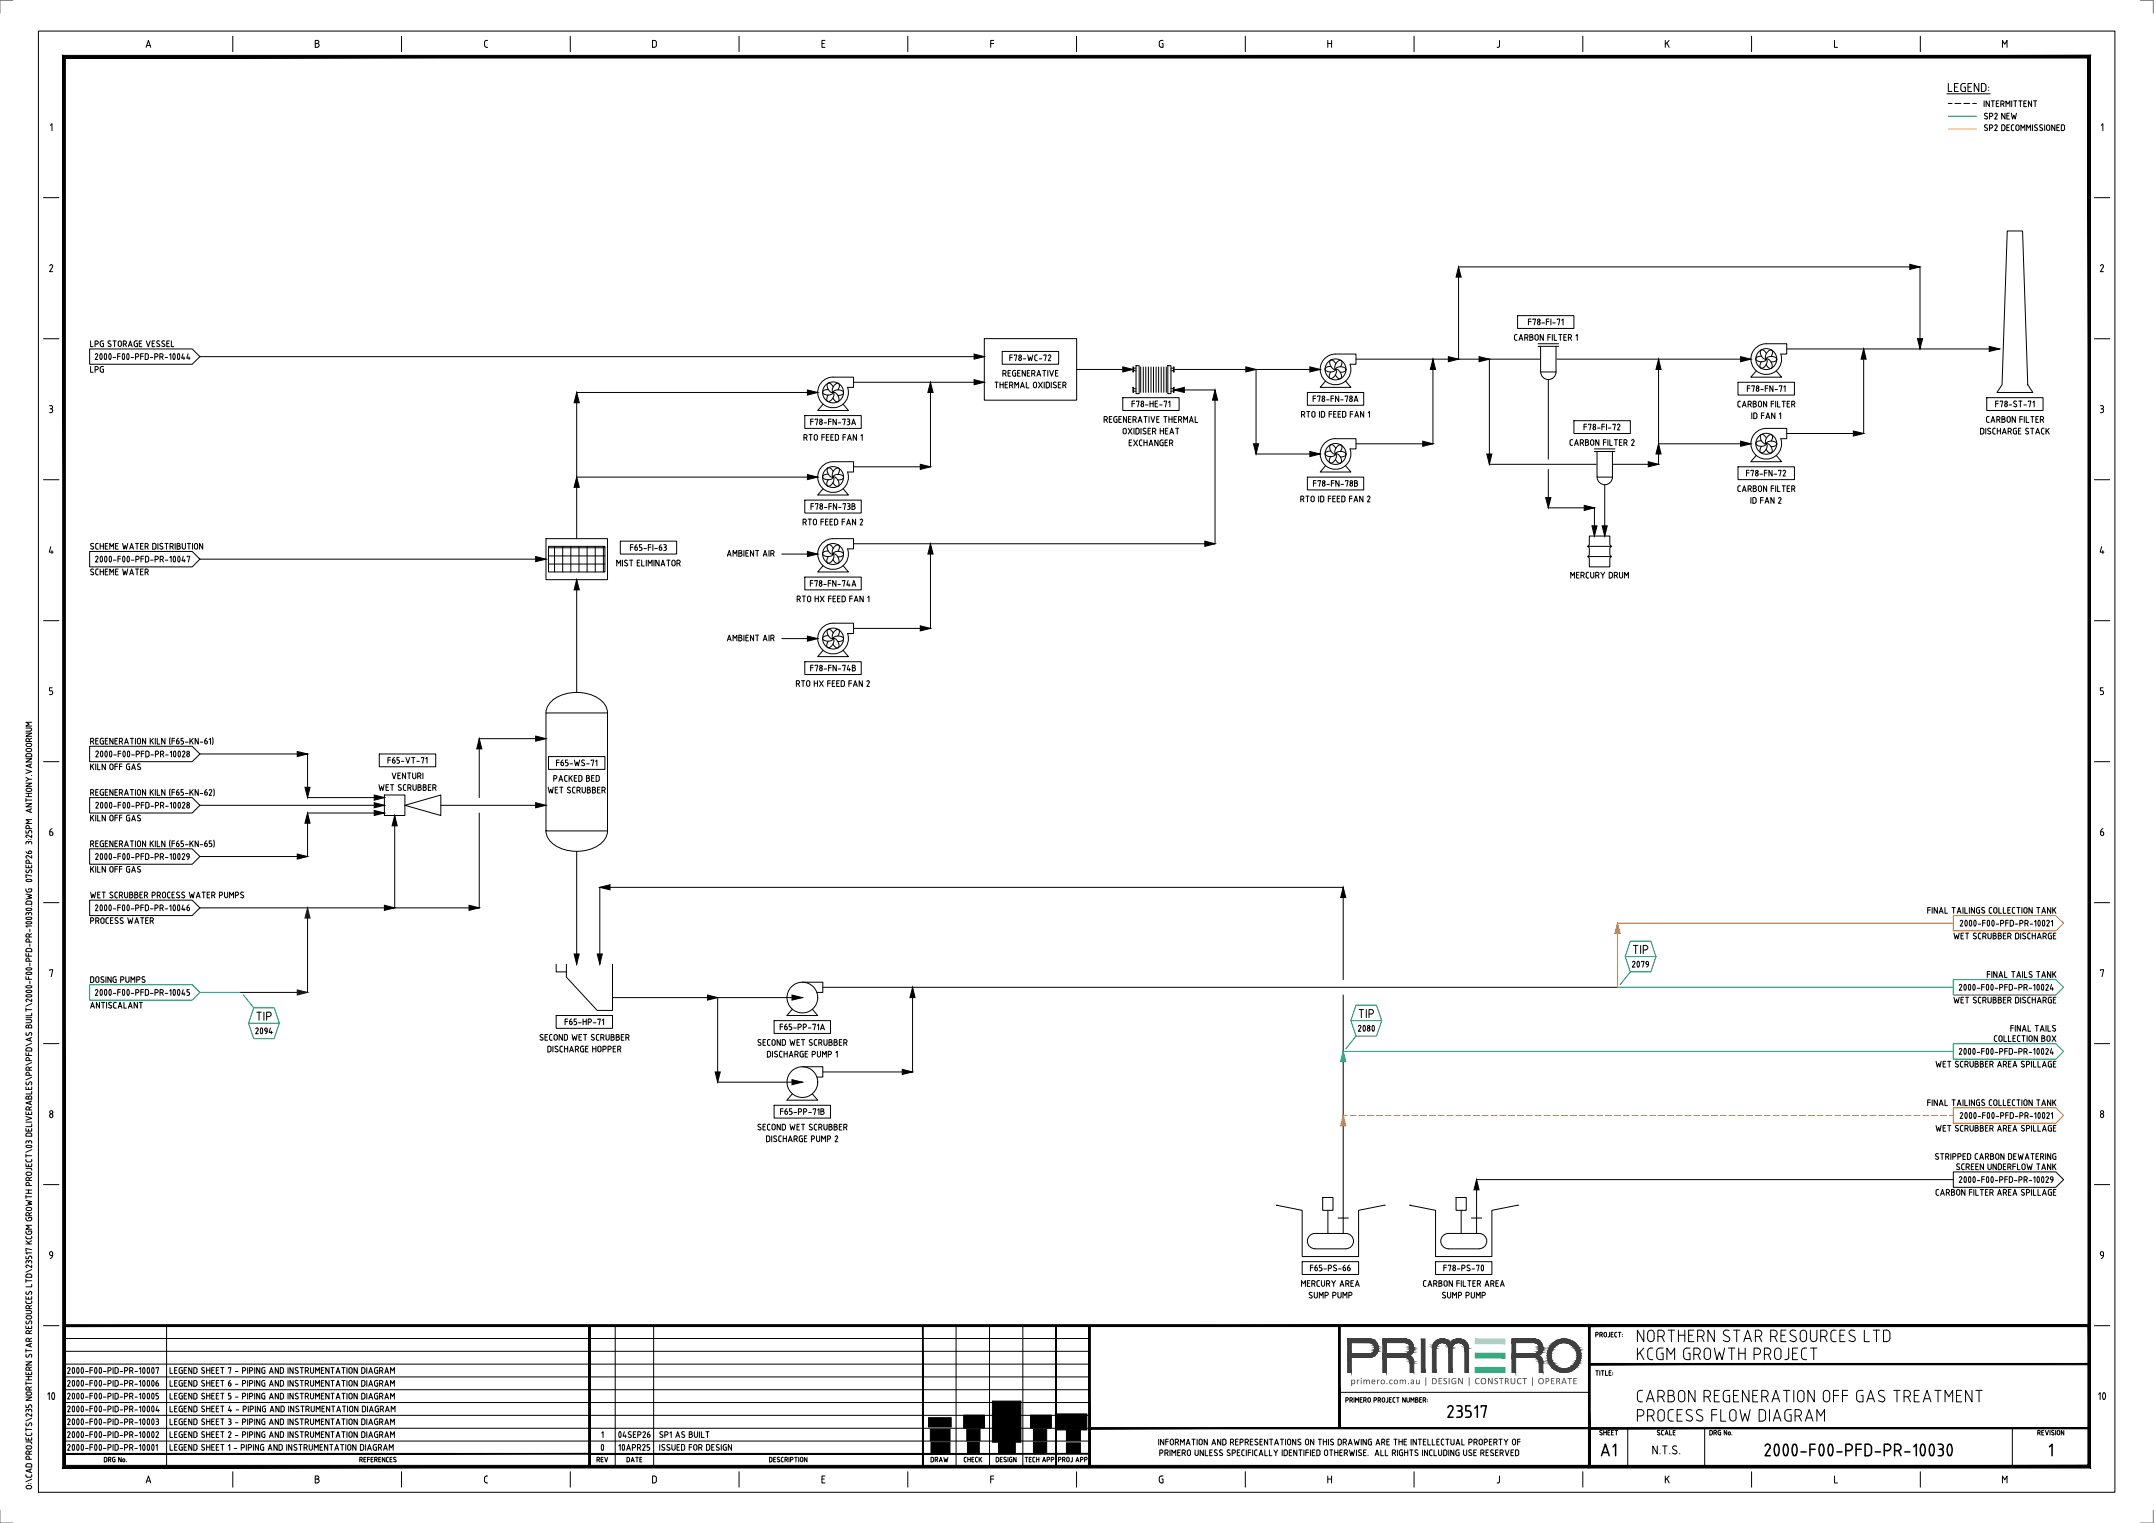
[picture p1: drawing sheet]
<svg xmlns="http://www.w3.org/2000/svg" width="841mm" height="594mm" viewBox="0 0 841 594" stroke-linecap="round" stroke-linejoin="round" font-family="sans-serif">
<g fill="none" stroke="#000" stroke-width=".39">
<path d="M15 12.1h810v570h-810zM759.5 36.6h16.8M760 40.4h1.5M762.6 40.4h2.3M766.1 40.4h2.2M769.5 40.4h1.5M783 90.1h6l2 60 2 3h-14l2-3zM35 136.1h40l3 3-3 3h-40zM78 139.1h306M384 132.1h36v24h-36zM390.9 137.1h22.1v5h-22.1zM592 123.1h22v5h-22z"/>
<path d="M600 135.1h8M600 134.1h8M601 135.1v10h6M607 135.1v10M684.5 136.1l2-1.5 1.6-.5h8.9v4h-2.4a6 6 0 0 1-6.8 7.8 6 6 0 0 1-3.3-9.8zM687.2 139a1.59 1.59 0 0 0-2.2 1.3 2.68 2.68 0 0 0 4-.2M689.1 137.9a1.59 1.59 0 0 0-2.3-1.2 2.68 2.68 0 0 0 2.2 3.4M690.9 139.1a1.59 1.59 0 0 0-.1-2.6 2.68 2.68 0 0 0-1.8 3.6M697 136.1h83M727 136.1v33h-30M749 136.1v-32h-180v36M319 153.1h-94v57"/>
<path d="M321.1 157.7l-2.1 2.4h12l-2.1-2.4M323.1 152a1.59 1.59 0 0 0-2.1 1.3 2.68 2.68 0 0 0 4-.2M325 153.1a2.49 2.49 0 0 1 4.1 .1 1.93 1.93 0 0 1-2.3 1M325 153.1a2.49 2.49 0 0 1 1.9 3.6 1.93 1.93 0 0 1-2-1.5M325 147.1a6 6 0 0 0-6 6.6 6 6 0 0 0 7.3 5.2 6 6 0 0 0 4.3-7.8h2.4v-4h-8M325 153.1a2.49 2.49 0 0 1-2.2 3.5 1.93 1.93 0 0 1 .3-2.5M325 150.9a1.59 1.59 0 0 0-2.2-1.2 2.68 2.68 0 0 0 2.2 3.4M326.9 152a1.59 1.59 0 0 0-.1-2.5 2.68 2.68 0 0 0-1.8 3.6M333 149.1h51M363 149.1v33h-30M420 144.1h22M438 155.1h22v5h-22z"/>
<path d="M442 151.1l.1 2zM442 143.1l.1 2zM442.1 143.6h1M442.1 152.6h1M442.1 151.6h1M442.1 144.6h1M443.1 142.6h1.3v11h-1.3zM445 143.1v9.9M446 143.1v9.9M447 143.1v9.9M448 143.1v9.9M449 143.1v9.9"/>
<path d="M450 143.1v9.9M451 143.1v9.9M452 143.1v9.9M453 143.1v9.9M454 143.1v9.9M455 143.1v9.9M455.5 142.6h1.3v11h-1.3zM456.8 143.6h1M456.8 152.6h1M456.8 151.6h1M456.8 144.6h1M457.8 151.1l.2 2z"/>
<path d="M457.8 143.1l.2 2zM458 144.1h57M458 152.1h16v60h-141M490 144.1v33h25M510 153.1h22v5h-22zM516.5 140.1l2-1.5 1.6-.4 8.9-.1v4h-2.4a6 6 0 0 1-6.8 7.9 6 6 0 0 1-3.3-9.9zM517.1 148.6l-2.1 2.5h12l-2.1-2.5M519.1 142.9a1.59 1.59 0 0 0-2.1 1.4 2.68 2.68 0 0 0 4-.2M521 144.1a2.49 2.49 0 0 1 4.1 .1 1.93 1.93 0 0 1-2.3 1M521 144.1a2.49 2.49 0 0 1 1.9 3.6 1.93 1.93 0 0 1-2-1.5M521 144.1a2.49 2.49 0 0 1-2.2 3.5 1.93 1.93 0 0 1 .3-2.5M521.1 141.9a1.59 1.59 0 0 0-2.3-1.2 2.68 2.68 0 0 0 2.2 3.4"/>
<path d="M522.9 143.1a1.59 1.59 0 0 0-.1-2.6 2.68 2.68 0 0 0-1.8 3.6M529 140.1h154M559 140.1v33h-30M601 145.1a2.98 2.98 0 0 0 3 3 2.98 2.98 0 0 0 3-3M604 148.1v31M647 140.1v41h-66v-41M678 149.1h22v5h-22zM685.1 144.7l-2.1 2.4h12l-2.1-2.4M689 140.1a2.49 2.49 0 0 1 4.1 .1 1.93 1.93 0 0 1-2.3 1M689 140a2.49 2.49 0 0 1 1.9 3.7 1.93 1.93 0 0 1-2-1.5M689 140.1a2.49 2.49 0 0 1-2.1 3.5 1.93 1.93 0 0 1 .2-2.5M775 155.1h22v5h-22z"/>
<path d="M313.9 162.1h22.1v5h-22.1zM519.1 176a1.59 1.59 0 0 0-2.1 1.3 2.68 2.68 0 0 0 4-.2M521 171.1h8v4h-2.4M521 177.1a2.49 2.49 0 0 1 4.1 .1 1.93 1.93 0 0 1-2.3 1M521 177a2.49 2.49 0 0 1 1.9 3.7 1.93 1.93 0 0 1-2-1.5M521 171.1a6 6 0 0 0-6 6.7 6 6 0 0 0 7.3 5.1 6 6 0 0 0 4.3-7.8M521 177.1a2.49 2.49 0 0 1-2.2 3.5 1.93 1.93 0 0 1 .3-2.5M521.1 174.9a1.59 1.59 0 0 0-2.3-1.2 2.68 2.68 0 0 0 2.2 3.4M522.9 176.1a1.59 1.59 0 0 0-.1-2.6 2.68 2.68 0 0 0-1.8 3.6M614 164.1h22v5h-22zM622 176.1h8M622 175.1h8"/>
<path d="M623 176.1v10h6M629 176.1v10M647 173.1h36M685.1 177.6l-2.1 2.5h12l-2.1-2.5M687.2 171.9a1.59 1.59 0 0 0-2.2 1.4 2.68 2.68 0 0 0 4-.2M689 173.1a2.49 2.49 0 0 1 4.1 .1 1.93 1.93 0 0 1-2.3 1M689 173.1a2.49 2.49 0 0 1 1.9 3.6 1.93 1.93 0 0 1-2-1.5M689 173.1a2.49 2.49 0 0 1-2.1 3.5 1.93 1.93 0 0 1 .2-2.5M689.1 171a1.59 1.59 0 0 0-2.3-1.2 2.68 2.68 0 0 0 2.2 3.3M690.9 172.1a1.59 1.59 0 0 0-.1-2.6 2.68 2.68 0 0 0-1.8 3.6M694.6 171.1a6 6 0 0 1-4.3 7.8 6 6 0 0 1-7.3-5.1 6 6 0 0 1 6-6.7h8v4h-2.4M225 186.1h94"/>
<path d="M313.9 195.1h22.1v5h-22.1zM320.5 182.1l2-1.5 1.6-.4 8.9-.1v4h-2.4a6 6 0 0 1-6.8 7.9 6 6 0 0 1-3.3-9.9zM321.1 190.6l-2.1 2.5h12l-2.1-2.5M323.1 185a1.59 1.59 0 0 0-2.1 1.3 2.68 2.68 0 0 0 4-.2M325 186.1a2.49 2.49 0 0 1 4.1 .1 1.93 1.93 0 0 1-2.3 1M325 186.1a2.49 2.49 0 0 1 1.9 3.6 1.93 1.93 0 0 1-2-1.5M325 186.1a2.49 2.49 0 0 1-2.2 3.5 1.93 1.93 0 0 1 .3-2.5M325 184a1.59 1.59 0 0 0-2.2-1.2 2.68 2.68 0 0 0 2.2 3.3M326.9 185.1a1.59 1.59 0 0 0-.1-2.6 2.68 2.68 0 0 0-1.8 3.6M510 186.1h22v5h-22zM517.1 181.7l-2.1 2.4h12l-2.1-2.4M604 183.1v15h18v11"/>
<path d="M623 186.1a2.98 2.98 0 0 0 3 3 2.98 2.98 0 0 0 3-3M626 189.1v20M678 182.1h22v5h-22zM35 215.1h40l3 3-3 3h-40zM78 218.1h135M213 210.1h24v16h-24zM214 213.1h22v10h-22zM214 216.8h22M214 213.7h22M216.3 213.1v10M219.5 213.1v10M222.7 213.1v10"/>
<path d="M225.8 213.1v10M229 213.1v10M232.2 213.1v10M235.4 213.1v10M242 211.1h21.9v5h-21.9zM305 216.1h14M323.1 214.9a1.59 1.59 0 0 0-2.1 1.4 2.68 2.68 0 0 0 4-.2M325 216.1a2.49 2.49 0 0 1 4.1 .1 1.93 1.93 0 0 1-2.3 1M325 216.1a2.49 2.49 0 0 1 1.9 3.6 1.93 1.93 0 0 1-2-1.5M325 216.1a2.49 2.49 0 0 1-2.2 3.5 1.93 1.93 0 0 1 .3-2.5M325 213.9a1.59 1.59 0 0 0-2.2-1.2 2.68 2.68 0 0 0 2.2 3.4M326.9 215.1a1.59 1.59 0 0 0-.1-2.6 2.68 2.68 0 0 0-1.8 3.6"/>
<path d="M330.6 214.1h2.4v-4h-8a6 6 0 0 0-6 6.7 6 6 0 0 0 7.3 5.1 6 6 0 0 0 4.3-7.8M363 212.1v33h-30M619.4 217.1h9.2M619.4 213.1l.6-.6v-3.4h8v3.4l.6 .6-.6 .6v2.8l.6 .6-.6 .6v3.4h-8v-3.4l-.6-.6 .6-.6v-2.8l-.6-.6h9.2M214 220h22M225 226.1v44M313.9 225.1h22.1v5h-22.1zM321.1 220.7l-2.1 2.4h12l-2.1-2.4M305 249.1h14M313.9 258.1h22.1v5h-22.1zM320.5 245.1l2-1.5 1.6-.4 8.9-.1v4h-2.4a6 6 0 0 1-6.8 7.9 6 6 0 0 1-3.3-9.9zM321.1 253.7l-2.1 2.4h12l-2.1-2.4"/>
<path d="M323.1 248a1.59 1.59 0 0 0-2.1 1.3 2.68 2.68 0 0 0 4-.2M325 249.1a2.49 2.49 0 0 1 4.1 .1 1.93 1.93 0 0 1-2.3 1M325 249.1a2.49 2.49 0 0 1 1.9 3.6 1.93 1.93 0 0 1-2-1.5M325 249.1a2.49 2.49 0 0 1-2.2 3.5 1.93 1.93 0 0 1 .3-2.5M325 246.9a1.59 1.59 0 0 0-2.2-1.1 2.68 2.68 0 0 0 2.2 3.3M326.9 248.1a1.59 1.59 0 0 0-.1-2.6 2.68 2.68 0 0 0-1.8 3.6M213 278.1h24v46h-24zM213 278.1a8.8 8.8 0 0 1 7.6-7.5 15.1 15.1 0 0 1 15 3.7 6 6 0 0 1 1.4 3.8M35 291.1h40l3 3-3 3h-40zM78 294.1h42v17h29.9M148 294.1h22v5h-22zM213 288.1h-26.1v23"/>
<path d="M214 295.1h22v5h-22zM35 311.1h40l3 3-3 3h-40zM78 314.1h71.9M149.9 310.1h8v8h-8zM149.9 317.1h-29.9v17h-42M154 318.1v36M157.9 314.1l14.1-4v8zM172 314.1h41M186.9 317.1v37h-108.9M35 331.1h40l3 3-3 3h-40zM213 324.1a8.8 8.8 0 0 0 7.6 7.4 15.1 15.1 0 0 0 15-3.7 6 6 0 0 0 1.4-3.7M225 332.1v44"/>
<path d="M35 351.1h40l3 3-3 3h-40zM120 354.1v33h-26.1M217 376.1v3h3.9M220.9 376.1v5l12.1 13h5.9v-18M234 376.1v-30h290v36M217 396.1h21.9v5h-21.9zM238.9 389.1h74.1M280 389.1v33h33M302 398.1h22v5h-22zM309.1 393.7l-2.1 2.4h12l-2.1-2.4M313 383.1h8v4h-2.4M321 385.1h310"/>
<path d="M356 385.1v33h-35M524 388.1v93M313 416.1h8v4h-2.4M302 431.1h22v5h-22zM309.1 426.7l-2.1 2.4h12l-2.1-2.4M762 457.1h40l3 3-3 3h-40zM498 470.1l10 2v18h22v-18l10-2M516 467.1h4v5h-4zM518 472.1v9M522 475.1h4M550 470.1l10 2v18h22v-18l10-2M568 467.1h4v5h-4z"/>
<path d="M570 472.1v9M574 475.1h4M762 460.1h-186v21M508 492.1h22v5h-22zM511.1 481.8l1.9-.7h12a3 3 0 0 1 3 3 3 3 0 0 1-3 3h-12a2.98 2.98 0 0 1-2.8-2 2.98 2.98 0 0 1 .9-3.3zM560 492.1h22v5h-22zM565 481.1h12a2.98 2.98 0 0 1 3 3 2.98 2.98 0 0 1-3 3h-12M565 481.1a2.98 2.98 0 0 0-3 3 2.98 2.98 0 0 0 3 3"/>
<circle cx="325" cy="153.1" r="4.1"/>
<circle cx="521" cy="144.1" r="4.1"/>
<circle cx="689" cy="140.1" r="4.1"/>
<circle cx="521" cy="177.1" r="4.1"/>
<circle cx="689" cy="173.1" r="4.1"/>
<circle cx="325" cy="186.1" r="4.1"/>
<circle cx="325" cy="216.1" r="4.1"/>
<circle cx="325" cy="249.1" r="4.1"/>
<circle cx="313" cy="389.1" r="6"/>
<circle cx="313" cy="422.1" r="6"/>
</g>
<g fill="#000">
<circle cx="498" cy="470.1" r=".19"/>
<circle cx="540" cy="470.1" r=".19"/>
<circle cx="550" cy="470.1" r=".19"/>
<circle cx="592" cy="470.1" r=".19"/>
</g>
<g fill="#000" stroke="#000" stroke-width=".39">
<path d="M569 104.1l1 4h-2zM745 103.1l4 1-4 1zM380 138.1l4 1-4 1zM727 136.1l1 4h-2zM748 132.1h2l-1 4zM776 135.1l4 1-4 1zM225 153.1l1 4h-2.1zM315 152.1l4 1-4 1zM363 149.1l1 4h-2.1zM380 148.1l4 1-4 1zM438 143.1l4 1-4 1zM458 152.1l4-1v2z"/>
<path d="M474 152.1l1 4h-2zM486 143.1l4 1-4 1zM511 143.1l4 1-4 1zM559 140.1l1 4h-2zM565 139.1l4 1-4 1zM577 139.1l4 1-4 1zM647 140.1l1 4h-2zM679 139.1l4 1-4 1zM488.9 173.1h2.1l-1 4zM511 176.1l4 1-4 1zM555 172.1l4 1-4 1zM647 173.1l1 4h-2z"/>
<path d="M679 172.1l4 1-4 1zM723 168.1l4 1-4 1zM225 186.1l1 4h-2.1zM315 185.1l4 1-4 1zM359 181.1l4 1-4 1zM580 177.1h2l-1 4zM603 194.1h2l-1 4zM618 197.1l4 1-4 1zM643 180.1l4 1-4 1zM209 217.1l4 1-4 1zM315 215.1l4 1-4 1zM363 212.1l1 4h-2.1z"/>
<path d="M470 211.1l4 1-4 1zM621 205.1h2l-1 4zM625 205.1h2l-1 4zM225 226.1l1 4h-2.1zM315 248.1l4 1-4 1zM359 244.1l4 1-4 1zM116 293.1l4 1-4 1zM186.9 288.1l1.1 4h-2zM209 287.1l4 1-4 1zM120 317.1l.9 4h-1.9zM119 307.1h1.9l-.9 4zM146 313.1l3.9 1-3.9 1z"/>
<path d="M146 310.1l3.9 1-3.9 1zM146 316.1l3.9 1-3.9 1zM154 318.1l.9 4h-1.9zM209 313.1l4 1-4 1zM116 333.1l4 1-4 1zM149.9 353.1l4.1 1-4.1 1zM183 353.1l3.9 1-3.9 1zM234 346.1l4-1v2zM524 346.1l1 4h-2zM223.9 372.1h2l-.9 4zM233 372.1h1.9l-.9 4zM276 388.1l4 1-4 1z"/>
<path d="M308.9 388.1l4.1 1-4.1 1zM356 385.1l1 4h-2zM352 417.1l4 1-4 1zM279 418.1h2l-1 4zM308.9 421.1l4.1 1-4.1 1zM576 460.1l1 4h-2z"/>
</g>
<g fill="none" stroke="#00954a" stroke-width=".39">
<path d="M760 45.4h11M634 373.1h12l-2 6h-8l-2-6 2-6h8l2 6M636 379.1l-4 5M35 384.1h40l3 3-3 3h-40zM78 387.1h15.9M95 388.1l4 5M96.9 399.1h12.1l-2 6h-8l-2.1-6 2.1-6h8l2 6M527 398.1h12l-2 6h-8l-2-6 2-6h8l2 6M631 385.1h131M762 382.1h40l3 3-3 3h-40zM524 410.1h238M529 404.1l-4 5"/>
<path d="M762 407.1h40l3 3-3 3h-40z"/>
</g>
<g fill="none" stroke="#ec6e0e" stroke-width=".39">
<path d="M762 357.1h40l3 3-3 3h-40zM762 360.1h-131v25M524 435.1h1.5M526.7 435.1h2.3M530.1 435.1h2.3M533.5 435.1h2.4M537 435.1h2.3M540.4 435.1h2.3M543.9 435.1h2.2M547.3 435.1h2.3M550.7 435.1h2.3M554.1 435.1h2.4"/>
<path d="M557.6 435.1h2.3M561 435.1h2.3M564.5 435.1h2.3M567.9 435.1h2.3M571.3 435.1h2.4M574.8 435.1h2.3M578.2 435.1h2.3M581.7 435.1h2.3M585.1 435.1h2.3M588.5 435.1h2.3M592 435.1h2.3M595.4 435.1h2.3"/>
<path d="M598.8 435.1h2.4M602.3 435.1h2.3M605.7 435.1h2.3M609.2 435.1h2.3M612.6 435.1h2.3M616 435.1h2.4M619.5 435.1h2.3M622.9 435.1h2.3M626.4 435.1h2.2M629.8 435.1h2.3M633.2 435.1h2.4M636.7 435.1h2.3"/>
<path d="M640.1 435.1h2.3M643.6 435.1h2.2M647 435.1h2.3M650.4 435.1h2.3M653.8 435.1h2.4M657.3 435.1h2.3M660.7 435.1h2.3M664.2 435.1h2.3M667.6 435.1h2.3M671 435.1h2.4M674.5 435.1h2.3M677.9 435.1h2.3"/>
<path d="M681.4 435.1h2.3M684.8 435.1h2.3M688.2 435.1h2.3M691.7 435.1h2.3M695.1 435.1h2.3M698.5 435.1h2.4M702 435.1h2.3M705.4 435.1h2.3M708.9 435.1h2.3M712.3 435.1h2.3M715.7 435.1h2.4M719.2 435.1h2.3"/>
<path d="M722.6 435.1h2.3M726.1 435.1h2.2M729.5 435.1h2.3M732.9 435.1h2.3M736.3 435.1h2.4M739.8 435.1h2.3M743.2 435.1h2.3M746.7 435.1h2.3M750.1 435.1h2.3M753.5 435.1h2.4M757 435.1h2.3M760.4 435.1h1.6"/>
<path d="M762 432.1h40l3 3-3 3h-40z"/>
</g>
<g fill="#ec6e0e" stroke="#ec6e0e" stroke-width=".39">
<path d="M524 435.1l1 4h-2z"/>
<path d="M631 360.1l1 4h-2z"/>
</g>
<path d="M601 139.1h6M623 180.1h6" fill="none" stroke="#fff" stroke-width=".39"/>
<g fill="#fff" stroke="#fff" stroke-width=".39">
<path d="M601 139.1v2h6zM601 139.1h6v2z"/>
<path d="M623 180.1v2h6zM623 180.1h6v2z"/>
</g>
<path d="M524 410.1l1 4h-2z" fill="#00954a" stroke="#00954a" stroke-width=".39"/>
<g fill="#1a1a1a" stroke="#1a1a1a" stroke-width=".39">
<path d="M120 354.1l.9 4h-1.9z"/>
<path d="M116 386.1l4 1-4 1z"/>
</g>
<path d="M760 50.3h11" fill="none" stroke="#ff7f00" stroke-width=".39"/>
<g fill="#3f3f3f" stroke="#3f3f3f" stroke-width=".39">
<path d="M568.5 522.3h1z"/>
<path d="M609.1 522.4h2.1z"/>
<path d="M608.1 535.1h4l-.9 .2z"/>
<path d="M525.7 522.3h9.2zM525.7 522.3h9.2z"/>
<path d="M525.7 522.3l9.8 .2zM525.7 522.3l9.8 .2z"/>
<path d="M525.7 522.5l10.4 .3-.6-.3zM525.7 522.5l10.4 .3h-10.4z"/>
<path d="M525.7 522.8l10.9 .4-.5-.4zM525.7 522.8l10.9 .4h-10.9z"/>
<path d="M525.7 523.2l11.3 .5-.4-.5zM525.7 523.2l11.3 .5h-11.3z"/>
<path d="M525.7 523.7h11.3zM525.7 523.7h11.3z"/>
<path d="M534.3 523.7h2.7zM534.3 523.7h2.7z"/>
<path d="M534.6 523.7l2.4 .1zM534.6 523.7l2.4 .1z"/>
<path d="M535 523.8l2.2 .2zM535 523.8l2.2 .2z"/>
<path d="M535.3 524l2 .3-.1-.3zM535.3 524l2 .3h-1.7zM535.6 524.3h1.7zM535.6 524.3h1.7z"/>
<path d="M535.6 524.3l1.8 .3-.1-.3zM535.6 524.3l1.8 .3h-1.6z"/>
<path d="M535.8 524.6l1.7 .3-.1-.3zM535.8 524.6l1.7 .3h-1.5z"/>
<path d="M536 524.9h1.5zM536 524.9h1.5z"/>
<path d="M536 524.9l1.6 .4-.1-.4zM536 524.9l1.6 .4h-1.4z"/>
<path d="M536.2 525.3l1.4 .2v-.2zM536.2 525.3l1.4 .2h-1.4z"/>
<path d="M536.2 525.5l1.4 .2zM536.2 525.5l1.4 .2z"/>
<path d="M536.2 525.7l1.4 .3v-.3zM536.2 525.7l1.4 .3h-1.4z"/>
<path d="M536.2 526l1.4 .2zM536.2 526l1.4 .2z"/>
<path d="M536.2 526.2l1.4 .3v-.3zM536.2 526.2l1.4 .3h-1.4z"/>
<path d="M536.2 526.5l1.3 .4 .1-.4zM536.2 526.5l1.3 .4h-1.5zM536 526.9h1.5zM536 526.9h1.5z"/>
<path d="M536 526.9l1.4 .3 .1-.3zM536 526.9l1.4 .3h-1.6z"/>
<path d="M535.8 527.2l1.5 .3 .1-.3zM535.8 527.2l1.5 .3h-1.7zM535.6 527.5h1.7zM535.6 527.5h1.7z"/>
<path d="M535.6 527.5l1.6 .2 .1-.2zM535.3 527.7l.3-.2 1.6 .2z"/>
<path d="M535.3 527.7l1.7 .2 .2-.2zM535 527.9l.3-.2 1.7 .2z"/>
<path d="M535 527.9h2zM534.6 528h2.4z"/>
<path d="M534.6 528h2.4zM534.3 528h2.7z"/>
<path d="M525.7 523.7l1.4 4.3v-4.3zM525.7 523.7l1.4 4.3h-1.4z"/>
<path d="M525.7 528h11.3zM525.7 528h11.3z"/>
<path d="M525.7 528l10.9 .5 .4-.5zM525.7 528l10.9 .5h-10.9z"/>
<path d="M525.7 528.5l10.4 .4 .5-.4zM525.7 528.5l10.4 .4h-10.4z"/>
<path d="M525.7 528.9l9.8 .3 .6-.3zM525.7 528.9l9.8 .3h-9.8z"/>
<path d="M525.7 529.2h9.8zM525.7 529.2l9.2 .2z"/>
<path d="M525.7 529.4h9.2zM525.7 529.4l8.6 .1z"/>
<path d="M525.7 529.5l1.4 5.9v-5.9zM525.7 529.5l1.4 5.9h-1.4z"/>
<path d="M539.4 522.3h9.4zM539.4 522.3h9.4z"/>
<path d="M539.4 522.3l10 .2-.6-.2zM539.4 522.3l10 .2h-10z"/>
<path d="M539.4 522.5l10.6 .3-.6-.3zM539.4 522.5l10.6 .3h-10.6z"/>
<path d="M539.4 522.8l11.1 .5-.5-.5zM539.4 522.8l11.1 .5h-11.1z"/>
<path d="M539.4 523.3l11.4 .4-.3-.4zM539.4 523.3l11.4 .4h-11.4z"/>
<path d="M548.1 523.7h2.7zM548.1 523.7h2.7z"/>
<path d="M548.5 523.7l2.4 .1zM548.5 523.7l2.4 .1z"/>
<path d="M548.7 523.8h2.2zM548.7 523.8h2.2z"/>
<path d="M548.8 523.8l2.2 .2zM548.8 523.8l2.2 .2z"/>
<path d="M549.1 524l2 .3-.1-.3zM549.1 524l2 .3h-1.7z"/>
<path d="M549.4 524.3l1.8 .1zM549.4 524.3l1.8 .1z"/>
<path d="M549.5 524.4l1.7 .2zM549.5 524.4l1.7 .2z"/>
<path d="M549.7 524.6l1.6 .3-.1-.3zM549.7 524.6l1.6 .3h-1.5z"/>
<path d="M549.8 524.9l1.6 .2zM549.8 524.9l1.6 .2z"/>
<path d="M549.9 525.1l1.5 .2v-.2zM549.9 525.1l1.5 .2h-1.4z"/>
<path d="M550 525.3l1.5 .4-.1-.4zM550 525.3l1.5 .4h-1.5z"/>
<path d="M550 525.7l1.5 .1zM550 525.7l1.5 .1z"/>
<path d="M550 525.8l1.4 .2 .1-.2zM550 525.8l1.4 .2h-1.4z"/>
<path d="M550 526l1.4 .4v-.4zM550 526l1.4 .4h-1.4z"/>
<path d="M550 526.4l1.4 .1zM550 526.4l1.4 .1z"/>
<path d="M550 526.5l1.3 .4 .1-.4zM550 526.5l1.3 .4h-1.5z"/>
<path d="M549.8 526.9l1.5 .2v-.2zM549.8 526.9l1.5 .2h-1.6z"/>
<path d="M549.7 527.1h1.6zM549.7 527.1l1.5 .1z"/>
<path d="M549.7 527.2l1.4 .3 .1-.3zM549.7 527.2l1.4 .3h-1.7z"/>
<path d="M549.4 527.5l1.6 .2 .1-.2zM549.1 527.7l.3-.2 1.6 .2z"/>
<path d="M549.1 527.7h1.9zM549.1 527.7h1.9z"/>
<path d="M549.1 527.7h1.9zM548.8 527.9h2.1z"/>
<path d="M548.8 527.9h2.1zM548.5 528h2.3z"/>
<path d="M548.5 528h2.3zM548.1 528h2.7z"/>
<path d="M539.4 523.7l1.5 4.3v-4.3zM539.4 523.7l1.5 4.3h-1.5z"/>
<path d="M539.4 528l11.2 .3 .2-.3zM539.4 528l11.2 .3h-11.2z"/>
<path d="M539.4 528.3l10.7 .5 .5-.5zM539.4 528.3l10.7 .5h-10.7z"/>
<path d="M539.4 528.8l11.2 .4-.5-.4zM539.4 528.8l11.2 .4h-11.2z"/>
<path d="M539.4 529.2l11.4 .3-.2-.3zM539.4 529.2l11.4 .3h-11.4z"/>
<path d="M548.1 529.5h2.7zM548.1 529.5h2.7z"/>
<path d="M548.4 529.5l2.5 .1zM548.4 529.5l2.5 .1z"/>
<path d="M548.8 529.6l2.2 .1zM548.8 529.6l2.2 .1z"/>
<path d="M549 529.7l2 .1zM549 529.7l2 .1z"/>
<path d="M549.1 529.8l2 .2-.1-.2zM549.1 529.8l2 .2z"/>
<path d="M549.4 530l1.8 .2-.1-.2zM549.4 530l1.8 .2h-1.6z"/>
<path d="M549.6 530.2l1.6 .1zM549.6 530.2l1.6 .1z"/>
<path d="M549.7 530.3l1.6 .2-.1-.2zM549.7 530.3l1.6 .2z"/>
<path d="M549.8 530.5l1.6 .4-.1-.4zM549.8 530.5l1.6 .4h-1.5z"/>
<path d="M549.9 530.9l1.5 .1zM549.9 530.9l1.5 .1z"/>
<path d="M550 531l1.4 .3v-.3zM550 531l1.4 .3h-1.4z"/>
<path d="M550 531.3l1.5 .3-.1-.3zM550 531.3l1.5 .3h-1.5z"/>
<path d="M550 531.6l1.5 3.8v-3.8zM550 531.6l1.5 3.8h-1.5z"/>
<path d="M539.4 529.5l1.5 5.9v-5.9zM539.4 529.5l1.5 5.9h-1.5z"/>
<path d="M554.4 522.3l1.5 13.1v-13.1zM554.4 522.3l1.5 13.1h-1.5z"/>
<path d="M562.7 522.3h.4zM562.1 522.3h1z"/>
<path d="M562.1 522.3h1.2zM562 522.3h1.3z"/>
<path d="M568.5 522.3h1.1zM568.3 522.3h1.3z"/>
<path d="M562 522.3l1.7 .1zM561.6 522.4h2.1z"/>
<path d="M568.3 522.3l1.8 .1zM567.9 522.4h2.2z"/>
<path d="M567.9 522.4h2.3zM567.7 522.4h2.5z"/>
<path d="M561.6 522.4h2.3zM561.4 522.4h2.5z"/>
<path d="M561.4 522.4l2.9 .2zM561 522.6h3.3z"/>
<path d="M567.7 522.4l2.9 .2zM567.4 522.6h3.2z"/>
<path d="M567.4 522.6l3.3 .1zM567.2 522.7h3.5z"/>
<path d="M561 522.6l3.4 .1zM560.9 522.7h3.5z"/>
<path d="M567.2 522.7l4 .2zM566.8 522.9l.4-.2 4 .2z"/>
<path d="M560.9 522.7l3.9 .2zM560.5 522.9l.4-.2 3.9 .2z"/>
<path d="M566.8 522.9l4.4 .1zM566.7 523h4.5z"/>
<path d="M560.5 522.9l4.4 .1zM560.5 522.9l4.4 .1z"/>
<path d="M560.4 523l4.9 .3-.4-.3zM560 523.3l.4-.3 4.9 .3z"/>
<path d="M566.7 523l4.9 .3-.4-.3zM566.3 523.3l.4-.3 4.9 .3z"/>
<path d="M566.3 523.3h5.4zM566.2 523.3h5.5z"/>
<path d="M560 523.3h5.4zM560 523.3h5.4z"/>
<path d="M566.2 523.3l5.9 .4-.4-.4zM566.2 523.3l5.9 .4h-6.2z"/>
<path d="M559.9 523.3l5.8 .4-.3-.4zM559.9 523.3l5.8 .4h-6.1z"/>
<path d="M565.9 523.7h6.2zM565.9 523.7h6.2z"/>
<path d="M559.6 523.7h6.1zM559.6 523.7h6.1z"/>
<path d="M569.2 523.7l2.9 .1zM569.2 523.7l2.9 .1z"/>
<path d="M565.9 523.7h2.8zM565.9 523.7l2.4 .1z"/>
<path d="M562.9 523.7l2.9 .1zM562.9 523.7l2.9 .1z"/>
<path d="M559.6 523.7h2.8zM559.5 523.8h2.5z"/>
<path d="M565.8 523.8h2.5zM565.8 523.8h2.5z"/>
<path d="M563.3 523.8h2.5zM563.3 523.8h2.5z"/>
<path d="M569.6 523.8l2.6 .1zM569.6 523.8l2.6 .1z"/>
<path d="M563.3 523.8h5zM563.3 523.8l4.6 .1z"/>
<path d="M559.5 523.8h2.5zM559.5 523.8l2.1 .1z"/>
<path d="M570.1 523.9l2.3 .2-.2-.2zM570.1 523.9l2.3 .2z"/>
<path d="M563.8 523.9l3.7 .2 .4-.2zM563.8 523.9l3.7 .2z"/>
<path d="M559.4 523.9l1.8 .2 .4-.2zM559.4 523.9l1.8 .2h-2z"/>
<path d="M570.4 524.1h2zM570.4 524.1h2z"/>
<path d="M559.2 524.1h1.9zM559.2 524.1h2z"/>
<path d="M570.5 524.1l2 .3-.1-.3zM570.5 524.1l2 .3h-1.7z"/>
<path d="M564.1 524.1l3.1 .3 .3-.3zM564.1 524.1l3.1 .3h-2.7z"/>
<path d="M559.2 524.1l1.6 .3 .3-.3zM559.2 524.1l1.6 .3h-1.7z"/>
<path d="M559.1 524.4l1.5 .3 .2-.3zM559.1 524.4l1.5 .3h-1.6z"/>
<path d="M570.8 524.4l1.8 .3-.1-.3zM570.8 524.4l1.8 .3h-1.6z"/>
<path d="M571 524.7h1.6zM571 524.7h1.6z"/>
<path d="M564.5 524.4l2.4 .3 .3-.3zM564.5 524.4l2.4 .3h-2.2z"/>
<path d="M559 524.7h1.6zM559 524.7h1.6z"/>
<path d="M571 524.7l1.8 .4-.2-.4zM571 524.7l1.8 .4h-1.6z"/>
<path d="M564.7 524.7l2 .4 .2-.4zM564.7 524.7l2 .4h-1.8z"/>
<path d="M559 524.7l1.4 .4 .2-.4zM559 524.7l1.4 .4h-1.5z"/>
<path d="M571.2 525.1l1.6 .2v-.2zM571.2 525.1l1.6 .2h-1.5z"/>
<path d="M558.9 525.1l1.4 .2 .1-.2zM558.9 525.1l1.4 .2h-1.5z"/>
<path d="M571.3 525.3l1.5 .2v-.2zM571.3 525.3l1.5 .2h-1.4z"/>
<path d="M564.9 525.1l1.6 .4 .2-.4zM564.9 525.1l1.6 .4h-1.4z"/>
<path d="M558.8 525.3l1.4 .2 .1-.2zM558.8 525.3l1.4 .2h-1.4z"/>
<path d="M571.4 525.5l1.5 .4-.1-.4zM571.4 525.5l1.5 .4h-1.5z"/>
<path d="M565.1 525.5l1.4 .4v-.4zM565.1 525.5l1.4 .4h-1.4z"/>
<path d="M558.8 525.5l1.4 .4v-.4zM558.8 525.5l1.4 .4h-1.4z"/>
<path d="M571.4 525.9l1.5 9.5v-9.5zM571.4 525.9l1.5 9.5h-1.5z"/>
<path d="M565.1 525.9l1.4 9.5v-9.5zM565.1 525.9l1.4 9.5h-1.4z"/>
<path d="M558.8 525.9l1.4 9.5v-9.5zM558.8 525.9l1.4 9.5h-1.4z"/>
<path d="M609.1 522.4l3 .2zM608.1 522.6l1-.2 3 .2z"/>
<path d="M608.1 522.6l5 .4-1-.4zM607.1 523l1-.4 5 .4z"/>
<path d="M607.1 523l6.9 .5-.9-.5zM606.3 523.5l.8-.5 6.9 .5z"/>
<path d="M606.3 523.5l7.9 .2-.2-.2zM606.3 523.5l7.9 .2h-8.1z"/>
<path d="M610.2 523.7l4.1 .1zM610.2 523.7l4.1 .1z"/>
<path d="M606.1 523.7h4.1zM606 523.8h3.3z"/>
<path d="M611 523.8l3.6 .2-.3-.2zM611 523.8l3.6 .2z"/>
<path d="M606 523.8l2.4 .2 .9-.2zM606 523.8l2.4 .2h-2.7z"/>
<path d="M611.9 524l2.9 .2zM611.9 524l2.9 .2z"/>
<path d="M605.7 524h2.7zM605.5 524.2h2.5z"/>
<path d="M612.3 524.2l2.6 .2-.1-.2zM612.3 524.2l2.6 .2z"/>
<path d="M605.5 524.2l2.1 .2 .4-.2zM605.5 524.2l2.1 .2h-2.3z"/>
<path d="M612.7 524.4l2.7 .5-.5-.5zM612.7 524.4l2.7 .5h-2z"/>
<path d="M605.3 524.4l1.5 .5 .8-.5zM605.3 524.4l1.5 .5h-1.9z"/>
<path d="M613.4 524.9h2zM613.4 524.9h2z"/>
<path d="M604.9 524.9h1.9zM604.8 524.9h2z"/>
<path d="M613.5 524.9l2.3 .6-.4-.6zM613.5 524.9l2.3 .6h-1.8z"/>
<path d="M604.8 524.9l1.4 .6 .6-.6zM604.8 524.9l1.4 .6h-1.7z"/>
<path d="M614 525.5l1.9 .3-.1-.3zM614 525.5l1.9 .3h-1.6z"/>
<path d="M604.5 525.5l1.5 .3 .2-.3zM604.5 525.5l1.5 .3h-1.7z"/>
<path d="M614.3 525.8l1.8 .5-.2-.5zM614.3 525.8l1.8 .5h-1.5z"/>
<path d="M604.3 525.8l1.4 .5 .3-.5zM604.3 525.8l1.4 .5h-1.6z"/>
<path d="M614.6 526.3l1.8 .5-.3-.5zM614.6 526.3l1.8 .5h-1.6z"/>
<path d="M604.1 526.3l1.4 .5 .2-.5zM604.1 526.3l1.4 .5h-1.6z"/>
<path d="M614.8 526.8l1.6 .3v-.3zM614.8 526.8l1.6 .3h-1.5z"/>
<path d="M603.9 526.8l1.4 .3 .2-.3zM603.9 526.8l1.4 .3h-1.5z"/>
<path d="M614.9 527.1l1.7 .7-.2-.7zM614.9 527.1l1.7 .7h-1.5z"/>
<path d="M603.8 527.1l1.3 .7 .2-.7zM603.8 527.1l1.3 .7h-1.4z"/>
<path d="M615.1 527.8l1.5 .1zM615.1 527.8l1.5 .1z"/>
<path d="M603.7 527.8h1.4zM603.7 527.8l1.4 .1z"/>
<path d="M615.2 527.9l1.5 .9-.1-.9zM615.2 527.9l1.5 .9h-1.5z"/>
<path d="M603.6 527.9l1.4 .9 .1-.9zM603.6 527.9l1.4 .9h-1.4z"/>
<path d="M615.2 528.8l1.4 .9 .1-.9zM615.2 528.8l1.4 .9h-1.4z"/>
<path d="M603.6 528.8l1.5 .9-.1-.9zM603.6 528.8l1.5 .9h-1.5z"/>
<path d="M615.2 529.7h1.4zM615.2 529.7l1.4 .2z"/>
<path d="M603.6 529.7l1.5 .2zM603.6 529.7l1.5 .2z"/>
<path d="M615.1 529.9l1.3 .7 .2-.7zM615.1 529.9l1.3 .7h-1.5z"/>
<path d="M603.7 529.9l1.6 .7-.2-.7zM603.7 529.9l1.6 .7h-1.5z"/>
<path d="M614.9 530.6l1.5 .2v-.2zM614.9 530.6l1.5 .2h-1.6z"/>
<path d="M603.8 530.6l1.7 .2-.2-.2zM603.8 530.6l1.7 .2h-1.6z"/>
<path d="M614.8 530.8l1.3 .6 .3-.6zM614.8 530.8l1.3 .6h-1.5z"/>
<path d="M603.9 530.8l1.8 .6-.2-.6zM603.9 530.8l1.8 .6h-1.6z"/>
<path d="M614.6 531.4l1.3 .4 .2-.4zM614.6 531.4l1.3 .4h-1.6z"/>
<path d="M604.1 531.4l1.9 .4-.3-.4zM604.1 531.4l1.9 .4h-1.7z"/>
<path d="M614.3 531.8l1.5 .3 .1-.3zM614.3 531.8l1.5 .3h-1.8z"/>
<path d="M604.3 531.8l1.9 .3-.2-.3zM604.3 531.8l1.9 .3h-1.7z"/>
<path d="M614 532.1l1.4 .6 .4-.6zM613.5 532.7l.5-.6 1.4 .6z"/>
<path d="M604.5 532.1l2.3 .6-.6-.6zM604.5 532.1l2.3 .6h-2z"/>
<path d="M613.5 532.7h1.9zM613.5 532.7h1.9z"/>
<path d="M604.8 532.7h2zM604.8 532.7h2z"/>
<path d="M613.4 532.7l1.5 .5 .5-.5zM612.7 533.2l.7-.5 1.5 .5z"/>
<path d="M604.9 532.7l2.7 .5-.8-.5zM604.9 532.7l2.7 .5h-2.3z"/>
<path d="M612.7 533.2l2.1 .3 .1-.3zM612.3 533.5l.4-.3 2.1 .3z"/>
<path d="M605.3 533.2l2.7 .3zM605.3 533.2l2.7 .3h-2.5z"/>
<path d="M612.3 533.5h2.5zM611.9 533.6h2.7z"/>
<path d="M605.5 533.5l2.9 .1zM605.5 533.5l2.9 .1z"/>
<path d="M611.9 533.6l2.4 .3 .3-.3zM611 533.9l.9-.3 2.4 .3z"/>
<path d="M605.7 533.6l3.6 .3zM605.7 533.6l3.6 .3h-3.3z"/>
<path d="M611 533.9h3.3zM610.2 533.9h4z"/>
<path d="M606 533.9h4.2zM606 533.9h4.2z"/>
<path d="M606.1 533.9l7.9 .2 .2-.2zM606.1 533.9l7.9 .2h-7.7z"/>
<path d="M606.3 534.1l6.8 .5 .9-.5zM606.3 534.1l6.8 .5h-6z"/>
<path d="M607.1 534.6l5 .5 1-.5zM607.1 534.6l5 .5h-4z"/>
<path d="M608.1 535.1l3.1 .2zM609.1 535.3h2.1z"/>
<path d="M589.8 522.3h9.3zM589.8 522.3h9.3z"/>
<path d="M589.8 522.3l9.9 .2-.6-.2zM589.8 522.3l9.9 .2h-9.9z"/>
<path d="M589.8 522.5l10.5 .3-.6-.3zM589.8 522.5l10.5 .3h-10.5z"/>
<path d="M589.8 522.8l11 .5-.5-.5zM589.8 522.8l11 .5h-11z"/>
<path d="M589.8 523.3l11.4 .4-.4-.4zM589.8 523.3l11.4 .4h-11.4z"/>
<path d="M598.5 523.7h2.7zM598.5 523.7h2.7z"/>
<path d="M598.8 523.7l2.5 .1zM598.8 523.7l2.5 .1z"/>
<path d="M599.1 523.8h2.2zM599.1 523.8h2.2z"/>
<path d="M599.2 523.8l2.1 .2zM599.2 523.8l2.1 .2z"/>
<path d="M599.5 524l2 .3-.2-.3zM599.5 524l2 .3h-1.7z"/>
<path d="M599.8 524.3l1.8 .1zM599.8 524.3l1.8 .1z"/>
<path d="M599.9 524.4l1.7 .2zM599.9 524.4l1.7 .2z"/>
<path d="M600 524.6l1.7 .3-.1-.3zM600 524.6l1.7 .3h-1.5z"/>
<path d="M600.2 524.9l1.6 .2zM600.2 524.9l1.6 .2z"/>
<path d="M600.3 525.1l1.5 .2v-.2zM600.3 525.1l1.5 .2h-1.5z"/>
<path d="M600.3 525.3l1.6 .4-.1-.4zM600.3 525.3l1.6 .4h-1.5z"/>
<path d="M600.4 525.7l1.5 .1zM600.4 525.7l1.5 .1z"/>
<path d="M600.4 525.8l1.5 .2v-.2zM600.4 525.8l1.5 .2h-1.5z"/>
<path d="M600.4 526l1.4 .4 .1-.4zM600.4 526l1.4 .4h-1.4z"/>
<path d="M600.4 526.4l1.4 .1zM600.4 526.4l1.4 .1z"/>
<path d="M600.3 526.5l1.4 .4 .1-.4zM600.3 526.5l1.4 .4h-1.5z"/>
<path d="M600.2 526.9l1.4 .2 .1-.2zM600.2 526.9l1.4 .2h-1.5z"/>
<path d="M600.1 527.1h1.5zM600.1 527.1l1.5 .1z"/>
<path d="M600 527.2l1.5 .3 .1-.3zM600 527.2l1.5 .3h-1.7z"/>
<path d="M599.8 527.5l1.6 .2 .1-.2zM599.5 527.7l.3-.2 1.6 .2z"/>
<path d="M599.5 527.7h1.9zM599.5 527.7h1.9z"/>
<path d="M599.5 527.7h1.9zM599.2 527.9h2.1z"/>
<path d="M599.2 527.9h2.1zM598.8 528h2.4z"/>
<path d="M598.8 528h2.4zM598.5 528h2.7z"/>
<path d="M589.8 523.7l1.4 4.3v-4.3zM589.8 523.7l1.4 4.3h-1.4z"/>
<path d="M589.8 528l11.2 .3 .2-.3zM589.8 528l11.2 .3h-11.2z"/>
<path d="M589.8 528.3l10.7 .5 .5-.5zM589.8 528.3l10.7 .5h-10.7z"/>
<path d="M589.8 528.8l11.2 .4-.5-.4zM589.8 528.8l11.2 .4h-11.2z"/>
<path d="M589.8 529.2l11.4 .3-.2-.3zM589.8 529.2l11.4 .3h-11.4z"/>
<path d="M598.5 529.5h2.7zM598.5 529.5h2.7z"/>
<path d="M598.8 529.5l2.5 .1zM598.8 529.5l2.5 .1z"/>
<path d="M599.1 529.6l2.2 .1zM599.1 529.6l2.2 .1z"/>
<path d="M599.4 529.7l1.9 .1zM599.4 529.7l1.9 .1z"/>
<path d="M599.4 529.8l2.1 .2-.2-.2zM599.4 529.8l2.1 .2z"/>
<path d="M599.7 530l1.9 .2-.1-.2zM599.7 530l1.9 .2h-1.6z"/>
<path d="M600 530.2l1.6 .1zM600 530.2l1.6 .1z"/>
<path d="M600 530.3l1.7 .2-.1-.2zM600 530.3l1.7 .2z"/>
<path d="M600.2 530.5l1.6 .4-.1-.4zM600.2 530.5l1.6 .4h-1.5z"/>
<path d="M600.3 530.9l1.5 .1zM600.3 530.9l1.5 .1z"/>
<path d="M600.3 531l1.5 .3v-.3zM600.3 531l1.5 .3h-1.4z"/>
<path d="M600.4 531.3l1.5 .3-.1-.3zM600.4 531.3l1.5 .3h-1.5z"/>
<path d="M600.4 531.6l1.5 3.8v-3.8zM600.4 531.6l1.5 3.8h-1.5z"/>
<path d="M589.8 529.5l1.4 5.9v-5.9zM589.8 529.5l1.4 5.9h-1.4z"/>
</g>
<path d="M575.5 533.5l11.6 1.9v-1.9zM575.5 533.5l11.6 1.9h-11.6z" fill="#007bc2" stroke="#007bc2" stroke-width=".39"/>
<path d="M575.5 522.3l11.6 1.9v-1.9zM575.5 522.3l11.6 1.9h-11.6z" fill="#9ad3f4" stroke="#9ad3f4" stroke-width=".39"/>
<path d="M575.5 527.9l11.6 1.9v-1.9zM575.5 527.9l11.6 1.9h-11.6z" fill="#00a8e6" stroke="#00a8e6" stroke-width=".39"/>
<g fill="none" stroke="#3f3f3f" stroke-width=".39">
<circle cx="610.2" cy="528.8" r="6.5"/>
<circle cx="610.2" cy="528.8" r="5.1"/>
</g>
<g fill="#3f3f3f">
<path d="M611.4 537.6h1.8l-.7 .2-.1 2.1h-.2v-2.1z"/>
<path d="M613.8 537.6h1.3v.2h-1v.7l.8 .1v.2h-.8v.9h1v.2l-1.4-.1z"/>
<path d="M607.1 537.6l1.4 .2v.6l-.4 .3 .6 1.2h-.3l-.6-1h-.4v1h-.3zM607.4 537.8v.8l.8-.1-.1-.6z"/>
<path d="M609.9 537.6h.4l.8 2.3h-.3l-.2-.6h-1l-.2 .6h-.3zM610.1 537.9l-.4 1.1h.8z"/>
</g>
<g fill="#000" stroke="#000" stroke-width=".39">
<path d="M362.2 553h8.8v3.6h-8.8zM376 552.1h8v4.8h-8zM402.1 552.1h7.9v4.8h-7.9zM411.7 551.5h12.3v6.3h-12.3zM362.9 557.6h7.7v4.4h-7.7zM363.2 562.6h7.4v4.4h-7.4zM377.1 557.6h5.2v4.4h-5.2zM377.4 562.7h4.6v4.3h-4.6zM387.1 546.5h11.1v16.1h-11.1zM389.5 562.7h6.6v4.3h-6.6zM389.5 557.7h6.6v4.3h-6.6zM403.1 562.6h5.2v4.4h-5.2z"/>
<path d="M403.1 557.6h5.2v4.4h-5.2zM416 562.8h5.4v4.2h-5.4zM416 557.8h5.4v4.2h-5.4z"/>
<path d="M25 516.7v.8l790-.8zM25 517.5l790-.8v.8z"/>
<path d="M229.6 517.1l.7 55v-55zM229.6 517.1l.7 55h-.7z"/>
<path d="M359.8 517.1l.3 55v-55zM359.8 517.1l.3 55h-.3z"/>
<path d="M411.8 517.1l.3 55v-55zM411.8 517.1l.3 55h-.3z"/>
<path d="M424.6 517.1l.7 55v-55zM424.6 517.1l.7 55h-.7z"/>
<path d="M522.1 517.1l.7 40v-40zM522.1 517.1l.7 40h-.7z"/>
<path d="M619.6 516.7l.7 .8 195-.8zM620.3 517.5l195-.8-.7 .8zM815.3 516.7l-.7 .8 .7 54.9zM814.6 517.5l.7 54.9-.7-.6zM619.6 572.4h195.7l-.7-.6zM619.6 572.4l.7-.6h194.3zM619.6 516.7v55.7l.7-.6zM619.6 516.7l.7 .8v54.3z"/>
<path d="M620 531.8v.6l195-.6zM620 532.4l195-.6v.6z"/>
<path d="M425 556.9v.4l195-.4zM425 557.3l195-.4v.4z"/>
<path d="M620 556.9v.4l195-.4zM620 557.3l195-.4v.4z"/>
<path d="M25 566.9v.3l205-.3zM25 567.2l205-.3v.3z"/>
<path d="M25.5 571.6l-1 1 790-1zM24.5 572.6l790-1 1 1zM814.5 22.6v549l1 1zM815.5 21.6v551l-1-550zM25.5 22.6h789l1-1zM24.5 21.6h791l-790 1zM24.5 21.6l1 550v-549zM24.5 21.6l1 550-1 1z"/>
<path d="M230 567.2h195v-.3zM230 566.9h195l-195 .3z"/>
</g>
<g fill="none" stroke="#000" stroke-width=".39">
<path d="M90.8 14.1v6M156.6 14.1v6M222.5 14.1v6M288.3 14.1v6M354.1 14.1v6M419.9 14.1v6M485.8 14.1v6M551.6 14.1v6M617.4 14.1v6M683.3 14.1v6M749.1 14.1v6M17 77.1h6"/>
<path d="M817 77.1h6M17 132.1h6M817 132.1h6M17 187.1h6M817 187.1h6M17 242.1h6M817 242.1h6M17 297.1h6M817 297.1h6M17 352.1h6M817 352.1h6M17 407.1h6"/>
<path d="M817 407.1h6M17 462.1h6M817 462.1h6M17 517.1h6M65 517.1v55M240 517.1v55M255 517.1v55M373 517.1v55M386 517.1v55M399 517.1v55M817 517.1h6M25 522.1h400"/>
<path d="M25 527.1h400M25 532.1h400M25 537.1h400M25 542.1h400M25 547.1h400M25 552.1h400M25 557.1h400M522.5 543.1h97.5M635 557.1v15M665 557.1v15M785 557.1v15M25 562.1h400"/>
<path d="M90.8 574.1v6M156.6 574.1v6M222.5 574.1v6M288.3 574.1v6M354.1 574.1v6M419.9 574.1v6M485.8 574.1v6M551.6 574.1v6M617.4 574.1v6M683.3 574.1v6M749.1 574.1v6"/>
</g>
<path d="M5 .1h-5v5M835 .1h5v5M0 589.1v5h5M840 589.1v5h-5" fill="none" stroke="#767676" stroke-width=".39"/>
<g font-size="7.8">
<text x="638" y="523.6">NORTHERN STAR RESOURCES LTD</text>
<text x="638" y="530.6">KCGM GROWTH PROJECT</text>
<text x="638" y="547.1">CARBON REGENERATION OFF GAS TREATMENT</text>
<text x="564" y="553.1">23517</text>
<text x="638" y="554.6">PROCESS FLOW DIAGRAM</text>
<text x="624" y="568.1">A1</text>
<text x="687.8" y="568.1">2000-F00-PFD-PR-10030</text>
<text x="798.7" y="568.1">1</text>
</g>
<g font-size="5.5">
<text x="759.5" y="35.9">LEGEND:</text>
<text x="636.7" y="372.1">TIP</text>
<text x="99.7" y="398.1">TIP</text>
<text x="529.6" y="397.1">TIP</text>
<text x="644.2" y="567.4">N.T.S.</text>
</g>
<g font-size="4.7">
<text x="56.6" y="18.6">A</text>
<text x="122.5" y="18.6">B</text>
<text x="188.6" y="18.6">C</text>
<text x="254.1" y="18.6">D</text>
<text x="320.2" y="18.6">E</text>
<text x="386" y="18.6">F</text>
<text x="451.7" y="18.6">G</text>
<text x="517.5" y="18.6">H</text>
<text x="583.6" y="18.6">J</text>
<text x="649.1" y="18.6">K</text>
<text x="715.1" y="18.6">L</text>
<text x="780.7" y="18.6">M</text>
<text x="19.2" y="51.1">1</text>
<text x="819.2" y="51.1">1</text>
<text x="18.9" y="106.1">2</text>
<text x="818.9" y="106.1">2</text>
<text x="18.9" y="161.1">3</text>
<text x="818.9" y="161.1">3</text>
<text x="18.8" y="216.1">4</text>
<text x="818.8" y="216.1">4</text>
<text x="18.9" y="271.1">5</text>
<text x="818.9" y="271.1">5</text>
<text x="18.9" y="326.1">6</text>
<text x="818.9" y="326.1">6</text>
<text x="18.9" y="381.1">7</text>
<text x="818.9" y="381.1">7</text>
<text x="18.9" y="436.1">8</text>
<text x="818.9" y="436.1">8</text>
<text x="18.9" y="491.1">9</text>
<text x="818.9" y="491.1">9</text>
<text x="18.2" y="546.1">10</text>
<text x="818.2" y="546.1">10</text>
<text x="56.6" y="578.6">A</text>
<text x="122.5" y="578.6">B</text>
<text x="188.6" y="578.6">C</text>
<text x="254.1" y="578.6">D</text>
<text x="320.2" y="578.6">E</text>
<text x="386" y="578.6">F</text>
<text x="451.7" y="578.6">G</text>
<text x="517.5" y="578.6">H</text>
<text x="583.6" y="578.6">J</text>
<text x="649.1" y="578.6">K</text>
<text x="715.1" y="578.6">L</text>
<text x="780.7" y="578.6">M</text>
</g>
<g font-size="3.9">
<text x="773.6" y="41.7">INTERMITTENT</text>
<text x="773.7" y="46.5">SP2 NEW</text>
<text x="773.7" y="51.1">SP2 DECOMMISSIONED</text>
<text x="595.8" y="126.8">F78-FI-71</text>
<text x="35" y="135.4">LPG STORAGE VESSEL</text>
<text x="590.4" y="132.9">CARBON FILTER 1</text>
<text x="36.7" y="140.3">2000-F00-PFD-PR-10044</text>
<text x="393.5" y="140.8">F78-WC-72</text>
<text x="35" y="145.3">LPG</text>
<text x="390.8" y="146.9">REGENERATIVE</text>
<text x="387.7" y="151.4">THERMAL OXIDISER</text>
<text x="681.2" y="152.8">F78-FN-71</text>
<text x="441.2" y="158.8">F78-HE-71</text>
<text x="511.9" y="156.8">F78-FN-78A</text>
<text x="677.5" y="158.9">CARBON FILTER</text>
<text x="778.1" y="158.8">F78-ST-71</text>
<text x="315.8" y="165.8">F78-FN-73A</text>
<text x="430.4" y="164.9">REGENERATIVE THERMAL</text>
<text x="507.4" y="162.9">RTO ID FEED FAN 1</text>
<text x="617.5" y="167.8">F78-FI-72</text>
<text x="683" y="163.4">ID FAN 1</text>
<text x="774.5" y="164.9">CARBON FILTER</text>
<text x="313.2" y="171.9">RTO FEED FAN 1</text>
<text x="437.7" y="169.4">OXIDISER HEAT</text>
<text x="612.1" y="173.9">CARBON FILTER 2</text>
<text x="772.2" y="169.4">DISCHARGE STACK</text>
<text x="440.1" y="174">EXCHANGER</text>
<text x="680.9" y="185.8">F78-FN-72</text>
<text x="512" y="189.8">F78-FN-78B</text>
<text x="677.5" y="191.9">CARBON FILTER</text>
<text x="507" y="195.9">RTO ID FEED FAN 2</text>
<text x="682.7" y="196.4">ID FAN 2</text>
<text x="316" y="198.9">F78-FN-73B</text>
<text x="312.9" y="204.9">RTO FEED FAN 2</text>
<text x="35" y="214.3">SCHEME WATER DISTRIBUTION</text>
<text x="245.5" y="214.9">F65-FI-63</text>
<text x="36.9" y="219.3">2000-F00-PFD-PR-10047</text>
<text x="240.2" y="220.9">MIST ELIMINATOR</text>
<text x="283.3" y="217.1">AMBIENT AIR</text>
<text x="35" y="224.4">SCHEME WATER</text>
<text x="612.4" y="225.6">MERCURY DRUM</text>
<text x="315.7" y="228.8">F78-FN-74A</text>
<text x="310.6" y="234.9">RTO HX FEED FAN 1</text>
<text x="283.3" y="250.1">AMBIENT AIR</text>
<text x="315.8" y="261.8">F78-FN-74B</text>
<text x="310.3" y="267.9">RTO HX FEED FAN 2</text>
<text x="35" y="290.4">REGENERATION KILN (F65-KN-61)</text>
<text x="37" y="295.4">2000-F00-PFD-PR-10028</text>
<text x="151" y="297.8">F65-VT-71</text>
<text x="216.7" y="298.8">F65-WS-71</text>
<text x="35" y="300.4">KILN OFF GAS</text>
<text x="152.6" y="303.9">VENTURI</text>
<text x="215.6" y="304.9">PACKED BED</text>
<text x="35" y="310.4">REGENERATION KILN (F65-KN-62)</text>
<text x="147.4" y="308.5">WET SCRUBBER</text>
<text x="213.4" y="309.5">WET SCRUBBER</text>
<text x="37" y="315.4">2000-F00-PFD-PR-10028</text>
<text x="35" y="320.4">KILN OFF GAS</text>
<text x="35" y="330.4">REGENERATION KILN (F65-KN-65)</text>
<text x="36.9" y="335.4">2000-F00-PFD-PR-10029</text>
<text x="35" y="340.4">KILN OFF GAS</text>
<text x="35" y="350.4">WET SCRUBBER PROCESS WATER PUMPS</text>
<text x="36.8" y="355.4">2000-F00-PFD-PR-10046</text>
<text x="751.6" y="356.4">FINAL TAILINGS COLLECTION TANK</text>
<text x="35" y="360.4">PROCESS WATER</text>
<text x="764.3" y="361.4">2000-F00-PFD-PR-10021</text>
<text x="761.9" y="366.4">WET SCRUBBER DISCHARGE</text>
<text x="636.4" y="377.4">2079</text>
<text x="35" y="383.4">DOSING PUMPS</text>
<text x="774.8" y="381.4">FINAL TAILS TANK</text>
<text x="36.8" y="388.4">2000-F00-PFD-PR-10045</text>
<text x="763.9" y="386.4">2000-F00-PFD-PR-10024</text>
<text x="35" y="393.4">ANTISCALANT</text>
<text x="761.9" y="391.4">WET SCRUBBER DISCHARGE</text>
<text x="220" y="399.9">F65-HP-71</text>
<text x="304" y="401.8">F65-PP-71A</text>
<text x="99.4" y="403.4">2094</text>
<text x="210.2" y="405.9">SECOND WET SCRUBBER</text>
<text x="295.3" y="407.9">SECOND WET SCRUBBER</text>
<text x="529.5" y="402.4">2080</text>
<text x="777.6" y="406.4">COLLECTION BOX</text>
<text x="784" y="402.4">FINAL TAILS</text>
<text x="213.3" y="410.5">DISCHARGE HOPPER</text>
<text x="299" y="412.5">DISCHARGE PUMP 1</text>
<text x="763.9" y="411.4">2000-F00-PFD-PR-10024</text>
<text x="754.8" y="416.4">WET SCRUBBER AREA SPILLAGE</text>
<text x="751.6" y="431.4">FINAL TAILINGS COLLECTION TANK</text>
<text x="304.1" y="434.9">F65-PP-71B</text>
<text x="764.3" y="436.4">2000-F00-PFD-PR-10021</text>
<text x="295.3" y="440.9">SECOND WET SCRUBBER</text>
<text x="754.8" y="441.4">WET SCRUBBER AREA SPILLAGE</text>
<text x="298.6" y="445.4">DISCHARGE PUMP 2</text>
<text x="754.6" y="452.4">STRIPPED CARBON DEWATERING</text>
<text x="762.8" y="456.4">SCREEN UNDERFLOW TANK</text>
<text x="763.9" y="461.4">2000-F00-PFD-PR-10029</text>
<text x="754.8" y="466.4">CARBON FILTER AREA SPILLAGE</text>
<text x="510.8" y="495.9">F65-PS-66</text>
<text x="562.9" y="495.9">F78-PS-70</text>
<text x="507.4" y="501.9">MERCURY AREA</text>
<text x="554.9" y="501.9">CARBON FILTER AREA</text>
<text x="510.3" y="506.5">SUMP PUMP</text>
<text x="562.3" y="506.5">SUMP PUMP</text>
<text x="26" y="535.9">2000-F00-PID-PR-10007LEGEND SHEET 7 - PIPING AND INSTRUMENTATION DIAGRAM</text>
<text x="26" y="545.9">2000-F00-PID-PR-10005LEGEND SHEET 5 - PIPING AND INSTRUMENTATION DIAGRAM</text>
<text x="26" y="540.9">2000-F00-PID-PR-10006LEGEND SHEET 6 - PIPING AND INSTRUMENTATION DIAGRAM</text>
<text x="26" y="550.9">2000-F00-PID-PR-10004LEGEND SHEET 4 - PIPING AND INSTRUMENTATION DIAGRAM</text>
<text x="26" y="555.9">2000-F00-PID-PR-10003LEGEND SHEET 3 - PIPING AND INSTRUMENTATION DIAGRAM</text>
<text x="26" y="560.8">2000-F00-PID-PR-10002LEGEND SHEET 2 - PIPING AND INSTRUMENTATION DIAGRAM</text>
<text x="234.4" y="560.8">1</text>
<text x="240.9" y="560.8">04SEP26</text>
<text x="257" y="560.8">SP1 AS BUILT</text>
<text x="451.6" y="563.8">INFORMATION AND REPRESENTATIONS ON THIS DRAWING ARE THE INTELLECTUAL PROPERTY OF</text>
<text x="26" y="565.8">2000-F00-PID-PR-10001</text>
<text x="66" y="565.8">LEGEND SHEET 1 - PIPING AND INSTRUMENTATION DIAGRAM</text>
<text x="234.1" y="565.8">0</text>
<text x="241" y="565.8">10APR25</text>
<text x="257" y="565.8">ISSUED FOR DESIGN</text>
<text x="452" y="568">PRIMERO UNLESS SPECIFICALLY IDENTIFIED OTHERWISE. ALL RIGHTS INCLUDING USE RESERVED</text>
<text x="12.5" y="581.2" transform="rotate(-90 12.5 581.2)">O:\CAD PROJECTS\235 NORTHERN STAR RESOURCES LTD\23517 KCGM GROWTH PROJECT\03 DELIVERABLES\PR\PFD\AS BUILT\2000-F00-PFD-PR-10030.DWG 07SEP26 3:25PM ANTHONY.VANDOORNUM</text>
</g>
<text font-size="3.8" fill="#3f3f3f" x="526.8" y="539.9">primero.com.au | DESIGN | CONSTRUCT | OPERATE</text>
<g font-size="3.1">
<text x="622.2" y="521.6">PROJECT:</text>
<text x="622.2" y="536.6">TITLE:</text>
<text x="524.7" y="547.1">PRIMERO PROJECT NUMBER:</text>
<text x="623.7" y="559.8">SHEET</text>
<text x="646.2" y="559.8">SCALE</text>
<text x="666.7" y="559.8">DRG No.</text>
<text x="794.6" y="559.8">REVISION</text>
<text x="40.4" y="570.3">DRG No.</text>
<text x="140" y="570.3">REFERENCES</text>
<text x="232.6" y="570.3">REV</text>
<text x="244.3" y="570.3">DATE</text>
<text x="299.9" y="570.3">DESCRIPTION</text>
<text x="362.9" y="570.3">DRAW</text>
<text x="375.8" y="570.3">CHECK</text>
<text x="388.3" y="570.3">DESIGN</text>
<text x="399.6" y="570.3">TECH APP</text>
<text x="412.6" y="570.3">PROJ APP</text>
</g>
</svg>
